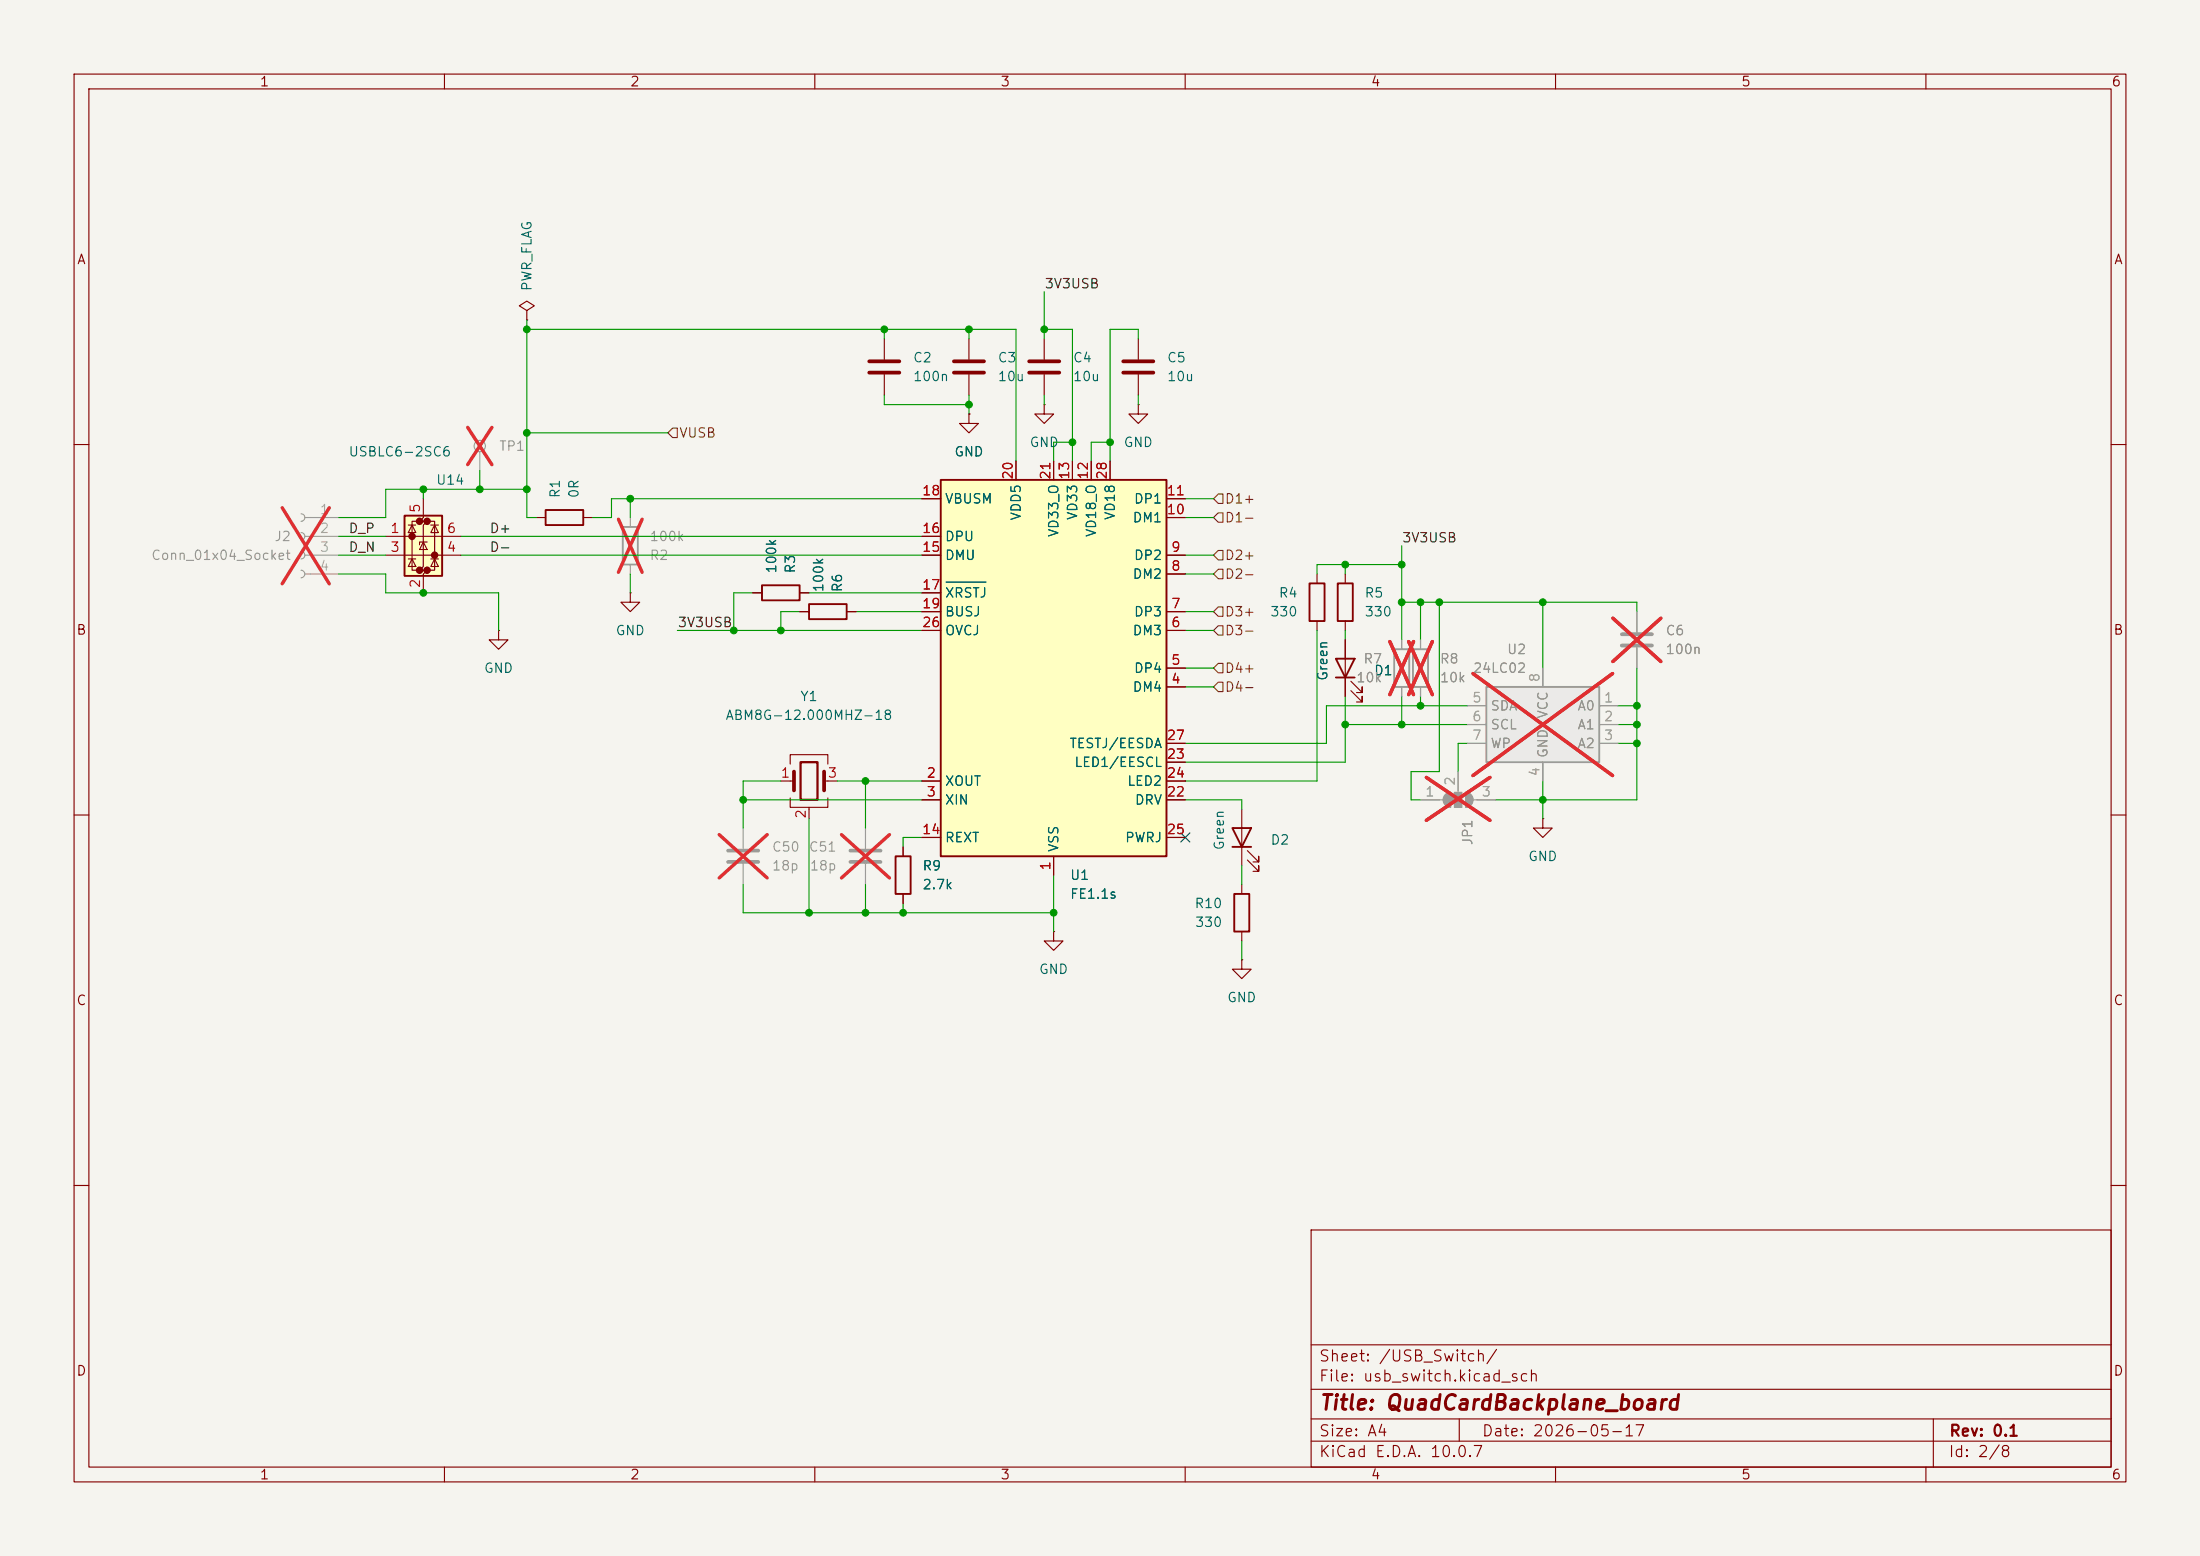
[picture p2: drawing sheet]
<svg xmlns="http://www.w3.org/2000/svg" width="297mm" height="210mm" viewBox="0 0 297 210" stroke-linecap="round" stroke-linejoin="round" font-family="sans-serif">
<path d="M0 0h297v210h-297z" fill="#f5f4ef" stroke="#f5f4ef" stroke-width=".14"/>
<g fill="none" stroke="#840000" stroke-width=".15">
<path d="M10 10h277v190h-277zM12 12h273v186h-273zM60 10v2M110 10v2M160 10v2M210 10v2M260 10v2M141 45.7v2.8M141 50.5v2.8M153.7 54.6v1.3h1.2l-1.2 1.3-1.3-1.3h1.3M153.7 54.6h.1M153.7 45.7v2.8"/>
<path d="M153.7 50.5v2.8M10 60h2M285 60h2M67.3 85.1v1.3h1.3l-1.3 1.2-1.3-1.2h1.3M67.3 85.1h.1M181.6 86.4v7.6M182.4 93.2l1.5 1.5v-.7v.7h-.8M182.4 91.9l1.5 1.6v-.8v.8h-.8M10 110h2M285 110h2M10 160h2M177 166h108v32h-108z"/>
<path d="M285 160h2M60 198v2M110 198v2M160 198v2M177 194.5h108M177 191.5h108M177 187.5h108M177 181.5h108M197 191.5v3M210 198v2M260 198v2M261 191.5v6.5"/>
</g>
<path d="M218.9 85.6h4.1M218.9 87.1h4.1M114.8 114.8h4.1M114.8 116.3h4.1" fill="none" stroke="#9c9b98" stroke-width=".51"/>
<path d="M191.8 86.4v1.2M191.8 92.7v1.3M221 82.6v2.7M221 87.4v2.8M116.8 111.8v2.8M116.8 116.6v2.8" fill="none" stroke="#9c9b98" stroke-width=".15"/>
<path d="M190.2 86.6l3.2 7.2M193.4 86.6l-3.2 7.2M217.7 83.4l6.5 5.9M224.2 83.4l-6.5 5.9M113.6 112.6l6.5 5.9M120.1 112.6l-6.5 5.9" fill="none" stroke="#e12e31" stroke-width=".46"/>
<path d="M138.9 48.8h4.1M138.9 50.3h4.1M151.6 48.8h4.1M151.6 50.3h4.1" fill="none" stroke="#840000" stroke-width=".51"/>
<path d="M190.8 87.6h2v5.1h-2z" fill="none" stroke="#9c9b98" stroke-width=".25"/>
<path d="M180.3 88.9h2.6l-1.3 2.5zM180.3 91.4h2.6" fill="none" stroke="#840000" stroke-width=".25"/>
<path d="M54.6 69.6h5.1v8.1h-5.1z" fill="#ffffc2"/>
<g fill="#840000" stroke="#840000" stroke-width=".51">
<circle cx="55.6" cy="72.4" r=".25"/>
<circle cx="56.6" cy="70.4" r=".25"/>
<circle cx="56.6" cy="77" r=".25"/>
<circle cx="57.7" cy="70.4" r=".25"/>
<circle cx="57.7" cy="77" r=".25"/>
<circle cx="58.7" cy="74.9" r=".25"/>
</g>
<g fill="none" stroke="#840000" stroke-width=".15">
<path d="M119.4 45.7v2.8M119.4 50.5v2.8M130.8 45.7v2.8M130.8 50.5v2.8M141 54.6v1.3h1.2l-1.2 1.3-1.3-1.3h1.3M141 54.6h.1M52.1 72.4h10.1M52.1 74.9h10.1M55.1 75.4h1M55.1 70.9h1M55.6 70.9l.5 1h-1zM55.6 75.4l.5 1.1h-1z"/>
<path d="M56.6 70.4h-1v6.6h1M57.1 67.3v2.6l-.5 .5h1.1l-.6 .5v5.6l-.5 .5h1.1l-.6 .5v2.5M57.1 73.2l.6 1h-1.1zM57.7 73.2h-1.1v.3M57.7 70.4h1v6.6h-1M58.2 75.4h1M58.2 70.9h1M58.7 70.9l.5 1h-1zM58.7 75.4l.5 1.1h-1zM181.6 77.5v1.2M181.6 83.8v1.3M105.4 105.4h1.8"/>
<path d="M106.7 103.1v-1.2h5.1v1.2M106.7 107.7v1.3h5.1v-1.3M109.2 109v1.5M111.3 105.4h1.7M121.9 114.3v1.3M167.6 119.4v1.3M208.3 110.5v1.3h1.2l-1.2 1.2-1.3-1.2h1.3M208.3 110.5h.1M121.9 120.7v1.2M142.2 125.7v1.3h1.3l-1.3 1.3-1.2-1.3h1.2M142.2 125.7h.1M167.6 129.5v1.3h1.3l-1.3 1.3-1.2-1.3h1.2"/>
<path d="M167.6 129.5h.1M167.6 125.7v1.3"/>
</g>
<path d="M54.6 69.6h5.1v8.1h-5.1zM180.6 78.7h2v5.1h-2zM120.9 115.6h2v5.1h-2zM166.6 120.7h2.1v5h-2.1z" fill="none" stroke="#840000" stroke-width=".25"/>
<g fill="none" stroke="#9c9b98" stroke-width=".15">
<path d="M40.6 69.3a.51 .51 0 0 1 .5 .6 .51 .51 0 0 1-.5 .5M40.6 71.9a.51 .51 0 0 1 .5 .5 .51 .51 0 0 1-.5 .5M40.6 74.4a.51 .51 0 0 1 .5 .5 .51 .51 0 0 1-.5 .5M40.6 77a.51 .51 0 0 1 .5 .5 .51 .51 0 0 1-.5 .5M41.1 69.9h4.6M41.1 72.4h4.6M41.1 74.9h4.6M41.1 77.5h4.6M189.2 86.4v1.2M189.2 92.7v1.3M100.3 111.8v2.8M100.3 116.6v2.8"/>
<path d="M191.8 108h3M195.8 106.9v2.1M196.8 104.1v2.8M197.9 106.9v2.1M198.9 108h3"/>
</g>
<g fill="#9c9b98" stroke="#9c9b98" stroke-width=".15">
<path d="M195.8 107.4h.5v1.1h-.5z"/>
<path d="M195.1 107.2l.4-.2 .3-.1v2.1a1.02 1.02 0 0 1-.9-.7 1.02 1.02 0 0 1 .2-1.1z"/>
<path d="M196.3 106.9h1.1v2.1h-1.1z"/>
<path d="M197.9 106.9a1.02 1.02 0 0 1 1 1.1 1.02 1.02 0 0 1-1 1z"/>
</g>
<path d="M38.1 68.5l6.4 10.3M44.5 68.5l-6.4 10.3M187.6 86.6l3.2 7.2M190.8 86.6l-3.2 7.2M97.1 112.6l6.5 5.9M103.6 112.6l-6.5 5.9M192.6 104.9l8.5 5.8M201.1 104.9l-8.5 5.8" fill="none" stroke="#e12e31" stroke-width=".46"/>
<path d="M188.2 87.6h2v5.1h-2z" fill="none" stroke="#9c9b98" stroke-width=".25"/>
<path d="M117.3 48.8h4.1M117.3 50.3h4.1M128.8 48.8h4M128.8 50.3h4M107.2 104.1v2.6M111.3 104.1v2.6" fill="none" stroke="#840000" stroke-width=".51"/>
<path d="M98.3 114.8h4.1M98.3 116.3h4.1" fill="none" stroke="#9c9b98" stroke-width=".51"/>
<path d="M108.1 102.9h2.3v5.1h-2.3z" fill="none" stroke="#840000" stroke-width=".3"/>
<path d="M127 64.8h30.5v50.8h-30.5z" fill="#ffffc2"/>
<path d="M127 64.8h30.5v50.8h-30.5z" fill="none" stroke="#840000" stroke-width=".25"/>
<g fill="none" stroke="#840000" stroke-width=".15">
<path d="M124.5 74.9h2.5M124.5 67.3h2.5M124.5 72.4h2.5M137.2 62.2v2.6M142.2 62.2v2.6M144.8 62.2v2.6M147.3 62.2v2.6M149.9 62.2v2.6M157.5 77.5h2.5M157.5 74.9h2.5M157.5 69.9h2.5M157.5 67.3h2.5"/>
<path d="M124.5 85.1h2.5M124.5 82.6h2.5M124.5 80h2.5M157.5 92.7h2.5M157.5 90.2h2.5M157.5 85.1h2.5M157.5 82.6h2.5M124.5 105.4h2.5M124.5 108h2.5M124.5 113h2.5M142.2 115.6v2.5M157.5 105.4h2.5"/>
<path d="M157.5 108h2.5M157.5 113h2.5M157.5 102.9h2.5M157.5 100.3h2.5"/>
</g>
<path d="M127.7 78.6h5.4" fill="none" stroke="#006464" stroke-width=".15"/>
<path d="M200.7 92.7h15.2v10.2h-15.2z" fill="#ebeae8"/>
<path d="M84.1 71.1h2v5.1h-2zM200.7 92.7h15.2v10.2h-15.2z" fill="none" stroke="#9c9b98" stroke-width=".25"/>
<g fill="none" stroke="#9c9b98" stroke-width=".15">
<path d="M64.8 61v2.5M85.1 69.9v1.2M85.1 76.2v1.3M189.2 86.4v1.2M189.2 92.7v1.3M191.8 86.4v1.2M191.8 92.7v1.3M198.1 95.3h2.6M198.1 97.8h2.6M208.3 90.2v2.5M215.9 95.3h2.5M215.9 97.8h2.5"/>
<path d="M221 82.6v2.7M221 87.4v2.8M191.8 108h2.5M196.8 104.1v2.6M198.1 100.3h2.6M199.4 108h2.5M208.3 102.9v2.5M215.9 100.3h2.5"/>
<circle cx="64.8" cy="60.2" r=".76"/>
</g>
<g fill="none" stroke="#e12e31" stroke-width=".46">
<path d="M63.1 57.7l3.3 5M66.4 57.7l-3.3 5M83.5 70.1l3.2 7.1M86.7 70.1l-3.2 7.1M187.6 86.6l3.2 7.2M190.2 86.6l3.2 7.2M190.8 86.6l-3.2 7.2M193.4 86.6l-3.2 7.2M198.9 90.9l18.8 13.8M217.7 90.9l-18.8 13.8M217.7 83.4l6.5 5.9M224.2 83.4l-6.5 5.9"/>
<path d="M192.6 104.9l8.5 5.8M201.1 104.9l-8.5 5.8"/>
</g>
<g fill="none" stroke="#840000" stroke-width=".15">
<path d="M71.1 41.9l1-.6-1-.7-1 .7 1 .6v1.3M71.1 43.2h.1M130.8 55.9v1.3h1.3l-1.3 1.2-1.3-1.2h1.3M130.8 55.9h.1M72.4 69.9h1.3M78.7 69.9h1.3M124.5 74.9h2.5M124.5 67.3h2.5M124.5 72.4h2.5M137.2 62.2v2.6M142.2 62.2v2.6M144.8 62.2v2.6"/>
<path d="M147.3 62.2v2.6M149.9 62.2v2.6M157.5 69.9h2.5M157.5 77.5h2.5M157.5 74.9h2.5M157.5 67.3h2.5M177.8 77.5v1.2M85.1 80v1.3h1.3l-1.3 1.3-1.3-1.3h1.3M85.1 80h.1M101.6 80h1.3M107.9 80h1.3M107.9 82.6h1.3"/>
<path d="M114.3 82.6h1.3M124.5 80h2.5M124.5 82.6h2.5M124.5 85.1h2.5M157.5 82.6h2.5M157.5 92.7h2.5M157.5 90.2h2.5M157.5 85.1h2.5M177.8 83.8v1.3M181.6 86.4v2.5M181.6 91.4v2.6M121.9 114.3v1.3"/>
<path d="M124.5 105.4h2.5M124.5 108h2.5M124.5 113h2.5M142.2 115.6v2.5M157.5 105.4h2.5M157.5 108h2.5M157.5 113h2.5M157.5 102.9h2.5M157.5 100.3h2.5M167.6 109.2v7.6M168.4 116.1l1.5 1.5v-.8v.8h-.7M168.4 114.8l1.5 1.5v-.7v.7h-.7"/>
<path d="M121.9 120.7v1.2"/>
</g>
<path d="M73.7 68.8h5v2.1h-5zM102.9 79h5v2h-5zM176.8 78.7h2v5.1h-2zM109.2 81.5h5.1v2.1h-5.1zM166.4 111.8h2.5l-1.3 2.5zM166.4 114.3h2.5" fill="none" stroke="#840000" stroke-width=".25"/>
<path d="M90.2 58.4l.6-.6h.6v1.3h-.6zM164.5 69.2h.6v1.3h-.6l-.7-.6zM164.5 66.7h.6v1.2h-.6l-.7-.6zM164.5 76.8h.6v1.3h-.6l-.7-.6zM164.5 74.3h.6v1.3h-.6l-.7-.7zM164.5 81.9h.6v1.3h-.6l-.7-.6zM164.5 89.5h.6v1.3h-.6l-.7-.6zM164.5 84.5h.6v1.2h-.6l-.7-.6zM164.5 92.1h.6v1.2h-.6l-.7-.6z" fill="none" stroke="#725600" stroke-width=".15"/>
<g fill="none" stroke="#009600" stroke-width=".15">
<path d="M141 39.4v6.3M71.1 43.2v26.7h1.3M71.1 58.4h19.1M71.1 44.5h66.1v17.7M119.4 44.5v1.2M119.4 53.3v1.3h11.4M130.8 44.5v1.2M130.8 53.3v2.6M141 44.5h3.8v17.7M141 53.3v1.3M144.8 59.7h-2.6v2.5M149.9 59.7h-2.6v2.5"/>
<path d="M153.7 45.7v-1.2h-3.8v17.7M153.7 53.3v1.3M45.7 77.5h6.4v2.5h15.2v5.1M45.7 72.4h6.4M45.7 74.9h6.4M57.1 66v1.3M62.2 72.4h62.3M62.2 74.9h62.3M64.8 63.5v2.5M71.1 66h-19v3.9h-6.4M85.1 67.3v2.6M85.1 77.5v2.5"/>
<path d="M124.5 67.3h-42v2.6h-2.5M160 69.9h3.8M160 67.3h3.8M160 74.9h3.8M160 77.5h3.8M181.6 76.2v1.3M189.2 73.7v12.7M189.2 76.2h-11.4v1.3M91.4 85.1h33.1M101.6 80h-2.5v5.1M107.9 82.6h-2.5v2.5M109.2 80h15.3"/>
<path d="M115.6 82.6h8.9M160 85.1h3.8M160 82.6h3.8M160 90.2h3.8M160 92.7h3.8M177.8 85.1v20.3h-17.8M181.6 94v8.9h-21.6M181.6 85.1v1.3M181.6 97.8h16.5M189.2 81.3h31.8v1.3M189.2 94v3.8M191.8 81.3v5.1"/>
<path d="M191.8 94v1.3M194.3 81.3v22.8h-3.8v3.9h1.3M198.1 95.3h-19v5h-19.1M208.3 81.3v8.9M218.4 95.3h2.6M218.4 97.8h2.6M221 90.2v17.8h-19.1M100.3 119.4v3.8h41.9M100.3 108h24.2M105.4 105.4h-5.1v6.4M109.2 110.5v12.7M113 105.4h11.5"/>
<path d="M116.8 105.4v6.4M116.8 119.4v3.8M124.5 113h-2.6v1.3M142.2 118.1v7.6M160 108h7.6v1.2M167.6 116.8v2.6M198.1 100.3h-1.3v3.8M208.3 105.4v5.1M218.4 100.3h2.6M121.9 121.9v1.3M167.6 127v2.5"/>
</g>
<path d="M159.4 112.4l1.2 1.2M160.6 112.4l-1.2 1.2" fill="none" stroke="#000084" stroke-width=".15"/>
<path d="M127.7 78.6h5.4" fill="none" stroke="#006464" stroke-width=".15"/>
<g fill="#009600" stroke="#009600" stroke-width=".14">
<circle cx="141" cy="44.5" r=".46"/>
<circle cx="149.9" cy="59.7" r=".46"/>
<circle cx="57.1" cy="66" r=".46"/>
<circle cx="64.8" cy="66" r=".46"/>
<circle cx="57.1" cy="80" r=".46"/>
<circle cx="109.2" cy="123.2" r=".46"/>
<circle cx="121.9" cy="123.2" r=".46"/>
<circle cx="116.8" cy="123.2" r=".46"/>
<circle cx="100.3" cy="108" r=".46"/>
<circle cx="142.2" cy="123.2" r=".46"/>
<circle cx="221" cy="95.3" r=".46"/>
<circle cx="221" cy="97.8" r=".46"/>
<circle cx="221" cy="100.3" r=".46"/>
<circle cx="208.3" cy="108" r=".46"/>
<circle cx="189.2" cy="97.8" r=".46"/>
<circle cx="208.3" cy="81.3" r=".46"/>
<circle cx="181.6" cy="97.8" r=".46"/>
<circle cx="191.8" cy="95.3" r=".46"/>
<circle cx="71.1" cy="44.5" r=".46"/>
<circle cx="71.1" cy="58.4" r=".46"/>
<circle cx="85.1" cy="67.3" r=".46"/>
<circle cx="71.1" cy="66" r=".46"/>
<circle cx="194.3" cy="81.3" r=".46"/>
<circle cx="189.2" cy="81.3" r=".46"/>
<circle cx="191.8" cy="81.3" r=".46"/>
<circle cx="181.6" cy="76.2" r=".46"/>
<circle cx="189.2" cy="76.2" r=".46"/>
<circle cx="116.8" cy="105.4" r=".46"/>
<circle cx="105.4" cy="85.1" r=".46"/>
<circle cx="99.1" cy="85.1" r=".46"/>
<circle cx="119.4" cy="44.5" r=".46"/>
<circle cx="144.8" cy="59.7" r=".46"/>
<circle cx="130.8" cy="54.6" r=".46"/>
<circle cx="130.8" cy="44.5" r=".46"/>
</g>
<text font-size="2" fill="#840000" x="178" y="190.8">Title: QuadCardBackplane_board</text>
<g font-size="1.5" fill="#840000">
<text x="178" y="184.1">Sheet: /USB_Switch/</text>
<text x="178" y="186.8">File: usb_switch.kicad_sch</text>
<text x="178" y="197">KiCad E.D.A. 10.0.7</text>
<text x="178" y="194.2">Size: A4</text>
<text x="200" y="194.2">Date: 2026-05-17</text>
<text x="263" y="197">Id: 2/8</text>
<text x="263" y="194.2">Rev: 0.1</text>
</g>
<g font-size="1.3" fill="#840000">
<text x="35" y="12">1</text>
<text x="85" y="12">2</text>
<text x="135" y="12">3</text>
<text x="185" y="12">4</text>
<text x="235" y="12">5</text>
<text x="285" y="12">6</text>
<text x="10.3" y="36">A</text>
<text x="285.3" y="36">A</text>
<text x="10.2" y="86">B</text>
<text x="285.2" y="86">B</text>
<text x="10.2" y="136">C</text>
<text x="285.2" y="136">C</text>
<text x="10.2" y="186">D</text>
<text x="285.2" y="186">D</text>
<text x="35" y="200">1</text>
<text x="85" y="200">2</text>
<text x="135" y="200">3</text>
<text x="185" y="200">4</text>
<text x="235" y="200">5</text>
<text x="285" y="200">6</text>
</g>
<g font-size="1.3" fill="#006464">
<text x="72.1" y="39.4" transform="rotate(-90 72.1 39.4)">PWR_FLAG</text>
<text x="123.2" y="49.2">C2</text>
<text x="123.2" y="51.8">100n</text>
<text x="134.6" y="49.2">C3</text>
<text x="134.6" y="51.8">10u</text>
<text x="144.8" y="49.2">C4</text>
<text x="144.8" y="51.8">10u</text>
<text x="157.5" y="49.2">C5</text>
<text x="157.5" y="51.8">10u</text>
<text x="47" y="61.9">USBLC6-2SC6</text>
<text x="58.8" y="65.7">U14</text>
<text x="128.7" y="61.9">GND</text>
<text x="138.9" y="60.7">GND</text>
<text x="151.6" y="60.7">GND</text>
<text x="75.9" y="67.3" transform="rotate(-90 75.9 67.3)">R1</text>
<text x="78.4" y="67.3" transform="rotate(-90 78.4 67.3)">0R</text>
<text x="127.5" y="68.3">VBUSM</text>
<text x="138.1" y="70.3" transform="rotate(-90 138.1 70.3)">VDD5</text>
<text x="145.7" y="70.3" transform="rotate(-90 145.7 70.3)">VD33</text>
<text x="150.8" y="70.3" transform="rotate(-90 150.8 70.3)">VD18</text>
<text x="152.8" y="70.8">DM1</text>
<text x="153" y="68.3">DP1</text>
<text x="105.1" y="77.5" transform="rotate(-90 105.1 77.5)">100k</text>
<text x="107.6" y="77.5" transform="rotate(-90 107.6 77.5)">R3</text>
<text x="127.5" y="75.9">DMU</text>
<text x="127.5" y="73.4">DPU</text>
<text x="143.2" y="72.6" transform="rotate(-90 143.2 72.6)">VD33_O</text>
<text x="148.3" y="72.6" transform="rotate(-90 148.3 72.6)">VD18_O</text>
<text x="153" y="75.9">DP2</text>
<text x="111.5" y="80" transform="rotate(-90 111.5 80)">100k</text>
<text x="114" y="80" transform="rotate(-90 114 80)">R6</text>
<text x="127.5" y="81">XRSTJ</text>
<text x="127.5" y="83.5">BUSJ</text>
<text x="152.8" y="78.4">DM2</text>
<text x="153" y="83.5">DP3</text>
<text x="171.4" y="83.5">330</text>
<text x="172.5" y="81">R4</text>
<text x="184.1" y="81">R5</text>
<text x="184.1" y="83.5">330</text>
<text x="83" y="86.1">GND</text>
<text x="127.5" y="86.1">OVCJ</text>
<text x="152.8" y="86.1">DM3</text>
<text x="65.2" y="91.1">GND</text>
<text x="107.9" y="94.9">Y1</text>
<text x="152.8" y="93.7">DM4</text>
<text x="153" y="91.1">DP4</text>
<text x="179.5" y="92" transform="rotate(-90 179.5 92)">Green</text>
<text x="185.4" y="91.5">D1</text>
<text x="97.8" y="97.5">ABM8G-12.000MHZ-18</text>
<text x="144.3" y="101.3">TESTJ/EESDA</text>
<text x="127.5" y="106.4">XOUT</text>
<text x="145" y="103.8">LED1/EESCL</text>
<text x="152.1" y="106.4">LED2</text>
<text x="127.5" y="108.9">XIN</text>
<text x="127.5" y="114">REXT</text>
<text x="151.8" y="114">PWRJ</text>
<text x="153.1" y="108.9">DRV</text>
<text x="124.4" y="117.8">R9</text>
<text x="143.2" y="115.1" transform="rotate(-90 143.2 115.1)">VSS</text>
<text x="144.4" y="119.1">U1</text>
<text x="165.6" y="114.8" transform="rotate(-90 165.6 114.8)">Green</text>
<text x="171.4" y="114.3">D2</text>
<text x="206.2" y="116.5">GND</text>
<text x="124.4" y="120.3">2.7k</text>
<text x="144.4" y="121.6">FE1.1s</text>
<text x="161.2" y="122.9">R10</text>
<text x="161.2" y="125.4">330</text>
<text x="140.2" y="131.8">GND</text>
<text x="165.6" y="135.6">GND</text>
</g>
<g font-size="1.3" fill="#0f0f0f">
<text x="140.9" y="39.2">3V3USB</text>
<text x="47" y="72.3">D_P</text>
<text x="47" y="74.8">D_N</text>
<text x="66" y="74.8">D-</text>
<text x="66" y="72.3">D+</text>
<text x="189.2" y="73.5">3V3USB</text>
<text x="91.4" y="85">3V3USB</text>
</g>
<g font-size="1.3" fill="#725600">
<text x="91.6" y="59.4">VUSB</text>
<text x="165.3" y="70.8">D1-</text>
<text x="165.3" y="68.3">D1+</text>
<text x="165.3" y="75.9">D2+</text>
<text x="165.3" y="78.4">D2-</text>
<text x="165.3" y="83.5">D3+</text>
<text x="165.3" y="86.1">D3-</text>
<text x="165.3" y="91.1">D4+</text>
<text x="165.3" y="93.7">D4-</text>
</g>
<g font-size="1.3" fill="#939391">
<text x="67.3" y="61.2">TP1</text>
<text x="20.3" y="75.9">Conn_01x04_Socket</text>
<text x="37" y="73.4">J2</text>
<text x="87.6" y="75.9">R2</text>
<text x="87.6" y="73.4">100k</text>
<text x="184" y="89.9">R7</text>
<text x="194.3" y="89.9">R8</text>
<text x="203.4" y="88.6">U2</text>
<text x="224.8" y="86.1">C6</text>
<text x="224.8" y="88.6">100n</text>
<text x="183" y="92.4">10k</text>
<text x="194.3" y="92.4">10k</text>
<text x="198.8" y="91.1">24LC02</text>
<text x="201.1" y="96.2">SDA</text>
<text x="201.1" y="98.8">SCL</text>
<text x="201.1" y="101.3">WP</text>
<text x="209.2" y="97.1" transform="rotate(-90 209.2 97.1)">VCC</text>
<text x="212.9" y="96.2">A0</text>
<text x="212.9" y="98.8">A1</text>
<text x="212.9" y="101.3">A2</text>
<text x="209.2" y="102.4" transform="rotate(-90 209.2 102.4)">GND</text>
<text x="104.1" y="115.3">C50</text>
<text x="104.1" y="117.8">18p</text>
<text x="109.1" y="115.3">C51</text>
<text x="109.2" y="117.8">18p</text>
<text x="199.1" y="114.2" transform="rotate(-90 199.1 114.2)">JP1</text>
</g>
<g font-size="1.3" fill="#a90000">
<text x="137" y="64.8" transform="rotate(-90 137 64.8)">20</text>
<text x="142.1" y="64.8" transform="rotate(-90 142.1 64.8)">21</text>
<text x="144.6" y="64.8" transform="rotate(-90 144.6 64.8)">13</text>
<text x="147.2" y="64.8" transform="rotate(-90 147.2 64.8)">12</text>
<text x="149.7" y="64.8" transform="rotate(-90 149.7 64.8)">28</text>
<text x="57" y="69.3" transform="rotate(-90 57 69.3)">5</text>
<text x="124.4" y="67.2">18</text>
<text x="157.4" y="69.7">10</text>
<text x="157.4" y="67.2">11</text>
<text x="52.6" y="72.3">1</text>
<text x="52.6" y="74.8">3</text>
<text x="60.2" y="74.8">4</text>
<text x="60.2" y="72.3">6</text>
<text x="124.4" y="74.8">15</text>
<text x="124.4" y="72.3">16</text>
<text x="158" y="77.3">8</text>
<text x="158" y="74.8">9</text>
<text x="57" y="79.5" transform="rotate(-90 57 79.5)">2</text>
<text x="124.4" y="79.9">17</text>
<text x="124.4" y="82.4">19</text>
<text x="158" y="82.4">7</text>
<text x="124.4" y="85">26</text>
<text x="158" y="85">6</text>
<text x="158" y="92.6">4</text>
<text x="158" y="90">5</text>
<text x="157.4" y="100.2">27</text>
<text x="105.3" y="105.3">1</text>
<text x="111.7" y="105.3">3</text>
<text x="125" y="105.3">2</text>
<text x="125" y="107.8">3</text>
<text x="157.4" y="107.8">22</text>
<text x="157.4" y="102.7">23</text>
<text x="157.4" y="105.3">24</text>
<text x="109.1" y="110.6" transform="rotate(-90 109.1 110.6)">2</text>
<text x="124.4" y="112.9">14</text>
<text x="157.4" y="112.9">25</text>
<text x="142.1" y="117.6" transform="rotate(-90 142.1 117.6)">1</text>
</g>
<g font-size="1.3" fill="#a5a4a2">
<text x="43.1" y="69.7">1</text>
<text x="43.1" y="72.3">2</text>
<text x="43.1" y="74.8">3</text>
<text x="43.1" y="77.3">4</text>
<text x="198.7" y="95.1">5</text>
<text x="208.1" y="92.2" transform="rotate(-90 208.1 92.2)">8</text>
<text x="216.4" y="95.1">1</text>
<text x="198.7" y="97.7">6</text>
<text x="198.7" y="100.2">7</text>
<text x="216.4" y="97.7">2</text>
<text x="216.4" y="100.2">3</text>
<text x="192.3" y="107.8">1</text>
<text x="196.7" y="106.1" transform="rotate(-90 196.7 106.1)">2</text>
<text x="199.9" y="107.8">3</text>
<text x="208.1" y="104.9" transform="rotate(-90 208.1 104.9)">4</text>
</g>
</svg>
